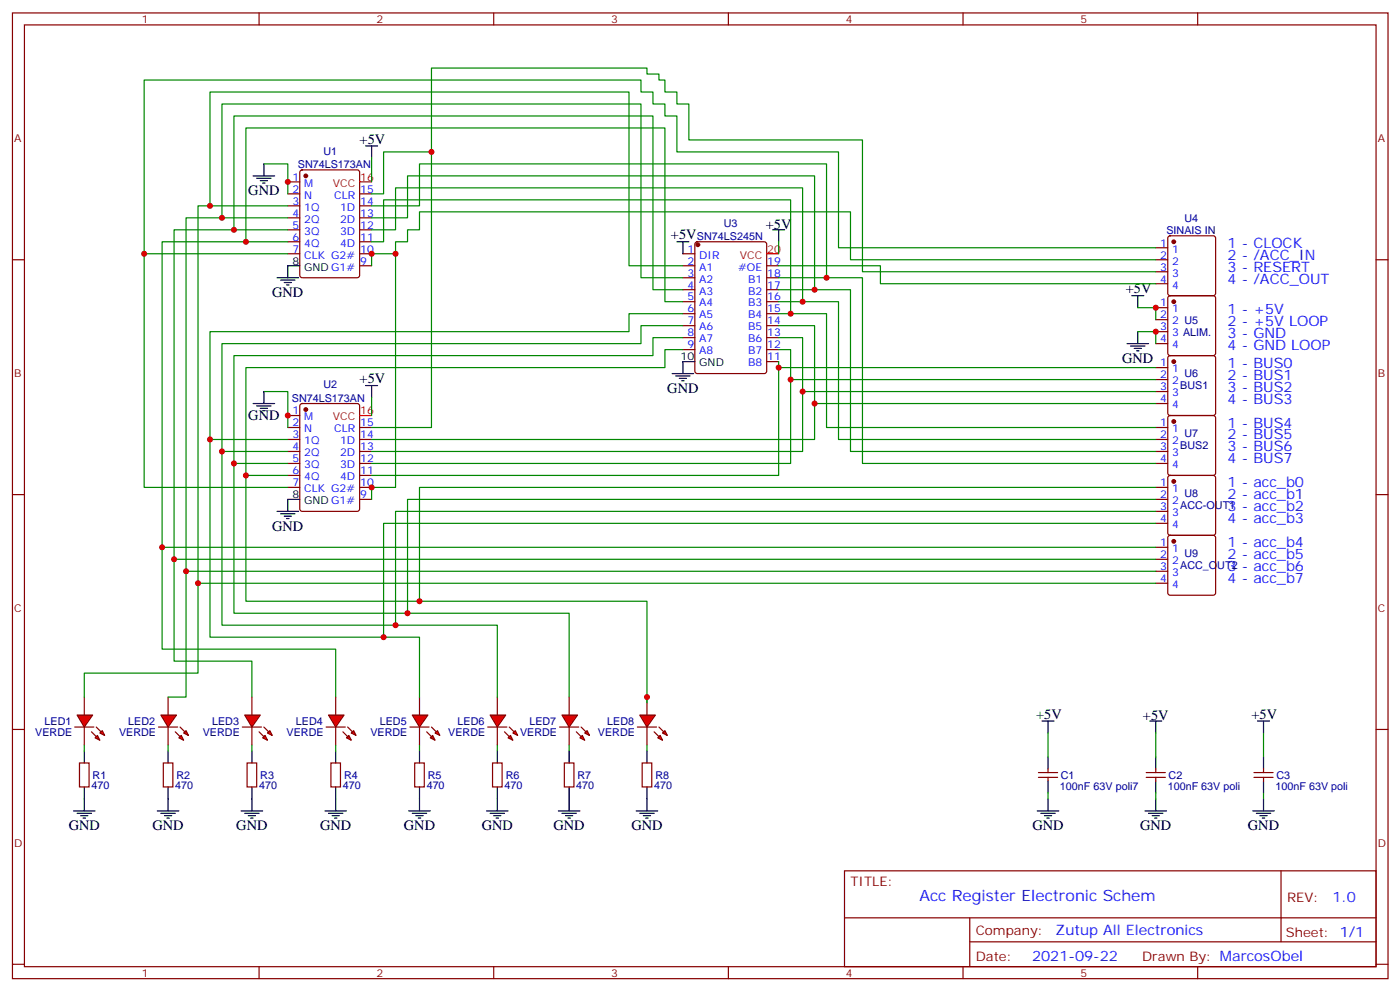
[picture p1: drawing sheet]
<svg xmlns="http://www.w3.org/2000/svg" width="413mm" height="292mm" viewBox="0 0 413 292" stroke-linecap="round" stroke-linejoin="round" font-family="sans-serif">
<g fill="none" stroke="#870000" stroke-width=".35">
<path d="M3.7 3.8h405.3v284.3h-405.3zM7.2 7.3h398.3v277.3h-398.3zM76.3 3.8v3.5M145.5 3.8v3.5M214.6 3.8v3.5M283.8 3.8v3.5M352.9 3.8v3.5M84.8 53.6h3.5M84.8 57.1h3.5M88.6 50.2l.4-.2h16.3l.6 .5 .1 30.6-.5 .6-16.5 .1-.6-.5-.1-30.6zM106 57.1h3.5M3.7 76.5h3.5"/>
<path d="M84.8 60.6h3.5M84.8 64.1h3.5M84.8 67.7h3.5M84.8 71.2h3.5M84.8 74.7h3.5M106 60.6h3.5M106 64.1h3.5M106 67.7h3.5M106 71.2h3.5M106 74.7h3.5M106 78.2h3.5M201.2 74.7h3.6"/>
<path d="M201.2 78.2h3.6M205 71.4l.5-.2h19.7l.7 .4v37.7l-.4 .6-20 .1-.7-.5v-37.6zM225.9 78.2h3.5M405.5 76.5h3.5M201.2 81.8h3.6M201.2 85.3h3.6M201.2 88.8h3.6M201.2 92.4h3.6M201.2 95.9h3.6M201.2 99.4h3.6M225.9 81.8h3.5M225.9 85.3h3.5"/>
<path d="M225.9 88.8h3.5M225.9 92.4h3.5M225.9 95.9h3.5M225.9 99.4h3.5M88.6 119l.4-.2h16.3l.6 .4 .1 30.7-.5 .6-16.5 .1-.6-.5-.1-30.6zM201.2 102.9h3.6M225.9 102.9h3.5M225.9 106.5h3.5M84.8 122.3h3.5M84.8 125.9h3.5M84.8 129.4h3.5M84.8 132.9h3.5"/>
<path d="M84.8 136.5h3.5M84.8 140h3.5M106 125.9h3.5M106 129.4h3.5M106 132.9h3.5M106 136.5h3.5M106 140h3.5M3.7 145.6h3.5M84.8 143.5h3.5M106 143.5h3.5M106 147h3.5M405.5 145.6h3.5"/>
<path d="M3.7 214.8h3.5M405.5 214.8h3.5M189.2 224.6h2.9v7.1h-2.9zM306 227.5h5.6M306 228.9h5.6M308.8 226.4v1.1M308.8 228.9v1M337.7 227.5h5.7M337.7 228.9h5.7M340.6 226.4v1.1M340.6 228.9v1M369.5 227.5h5.6"/>
<path d="M369.5 228.9h5.6M372.3 226.4v1.1M372.3 228.9v1M248.8 256.4h156.7v28.2h-156.7zM377.5 256.4v20.9M248.9 270.2h156.5M285.8 277.3h119.6M285.8 270.2v14.2M3.7 283.9h3.5M76.3 284.6v3.5M145.5 284.6v3.5M214.6 284.6v3.5"/>
<path d="M283.8 284.6v3.5M352.9 284.6v3.5M405.5 283.9h3.5"/>
</g>
<g fill="#870000" stroke="#870000" stroke-width=".35">
<circle cx="90.1" cy="51.8" r=".53"/>
<circle cx="90.1" cy="120.6" r=".53"/>
<circle cx="205.6" cy="72.1" r=".53"/>
</g>
<g fill="none" stroke="#000" stroke-width=".35">
<path d="M84.8 78.2h3.5M201.2 106.5h3.6M84.8 147h3.5M307.1 212.3h3.5M308.8 212.3v3.5M338.8 212.3h3.5M340.6 212.3v3.5M370.6 212.3h3.5M372.3 212.3v3.5M187.5 238.8h6.3M188.5 239.5h4.3M190.6 221.1v3.5"/>
<path d="M190.6 231.7v7.1M305.6 238.8h6.4M306.7 239.5h4.2M308.8 222.9v3.5M308.8 229.9v3.6M308.8 235.2v3.6M337.4 238.8h6.3M338.5 239.5h4.2M340.6 222.9v3.5M340.6 229.9v3.6M340.6 235.2v3.6M369.1 238.8h6.4"/>
<path d="M370.2 239.5h4.2M372.3 222.9v3.5M372.3 229.9v3.6M372.3 235.2v3.6M189.6 240.2h2.1M190.3 240.9h.7M307.8 240.2h2.1M308.5 240.9h.7M339.5 240.2h2.1M340.2 240.9h.7M371.3 240.2h2.1M372 240.9h.7"/>
</g>
<path d="M106 53.6h3.5M225.9 74.7h3.5M106 122.3h3.5" fill="none" stroke="#f00" stroke-width=".35"/>
<path d="M190.6 219.4v1.7M308.8 215.8v7.1M340.6 215.8v7.1M372.3 215.8v7.1M308.8 233.5v1.7M340.6 233.5v1.7M372.3 233.5v1.7" fill="none" stroke="#008700" stroke-width=".35"/>
<g fill="#f00" stroke="#870000" stroke-width=".35">
<path d="M188.5 210.5h4.6l-2.5 3.6z"/>
<path d="M187.8 214.1h5.7z"/>
</g>
<g fill="#870000" stroke="#870000" stroke-width=".35">
<path d="M194.2 214.1l1.4 1.4z"/>
<path d="M192.8 215.5l1.4 1.4z"/>
</g>
<g fill="#f00" stroke="#870000" stroke-width=".35">
<path d="M195.9 215.1l.7 1.4-1.4-.7z"/>
<path d="M193.8 217.2l.7-.7 .7 1.4z"/>
</g>
<path d="M190.6 205.2v5.3M190.6 214.1v5.3M166.3 224.6h2.8v7.1h-2.8z" fill="none" stroke="#870000" stroke-width=".35"/>
<path d="M164.5 238.8h6.4M165.6 239.5h4.2M167.7 221.1v3.5M167.7 231.7v7.1M166.7 240.2h2.1M167.4 240.9h.7" fill="none" stroke="#000" stroke-width=".35"/>
<path d="M167.7 219.4v1.7" fill="none" stroke="#008700" stroke-width=".35"/>
<g fill="#f00" stroke="#870000" stroke-width=".35">
<path d="M165.6 210.5h4.6l-2.5 3.6z"/>
<path d="M164.9 214.1h5.6z"/>
</g>
<g fill="#870000" stroke="#870000" stroke-width=".35">
<path d="M171.2 214.1l1.4 1.4z"/>
<path d="M169.8 215.5l1.4 1.4z"/>
</g>
<g fill="#f00" stroke="#870000" stroke-width=".35">
<path d="M172.3 215.8l.7-.7 .7 1.4z"/>
<path d="M170.9 217.2l.7-.7 .7 1.4z"/>
</g>
<path d="M167.7 205.2v5.3M167.7 214.1v5.3M145.1 224.6h2.9v7.1h-2.9z" fill="none" stroke="#870000" stroke-width=".35"/>
<path d="M143.4 238.8h6.3M144.4 239.5h4.3M146.5 221.1v3.5M146.5 231.7v7.1M145.5 240.2h2.1M146.2 240.9h.7" fill="none" stroke="#000" stroke-width=".35"/>
<path d="M146.5 219.4v1.7" fill="none" stroke="#008700" stroke-width=".35"/>
<g fill="#f00" stroke="#870000" stroke-width=".35">
<path d="M144.4 210.5h4.6l-2.5 3.6z"/>
<path d="M143.7 214.1h5.7z"/>
</g>
<g fill="#870000" stroke="#870000" stroke-width=".35">
<path d="M150.1 214.1l1.4 1.4z"/>
<path d="M148.7 215.5l1.4 1.4z"/>
</g>
<g fill="#f00" stroke="#870000" stroke-width=".35">
<path d="M151.8 215.1l.7 1.4-1.4-.7z"/>
<path d="M149.7 217.2l.7-.7 .7 1.4z"/>
</g>
<path d="M146.5 205.2v5.3M146.5 214.1v5.3M122.2 224.6h2.8v7.1h-2.8z" fill="none" stroke="#870000" stroke-width=".35"/>
<path d="M120.4 238.8h6.4M121.5 239.5h4.2M123.6 221.1v3.5M123.6 231.7v7.1M122.6 240.2h2.1M123.3 240.9h.7" fill="none" stroke="#000" stroke-width=".35"/>
<path d="M123.6 219.4v1.7" fill="none" stroke="#008700" stroke-width=".35"/>
<g fill="#f00" stroke="#870000" stroke-width=".35">
<path d="M121.5 210.5h4.6l-2.5 3.6z"/>
<path d="M120.8 214.1h5.6z"/>
</g>
<g fill="#870000" stroke="#870000" stroke-width=".35">
<path d="M127.1 214.1l1.5 1.4z"/>
<path d="M125.7 215.5l1.4 1.4z"/>
</g>
<g fill="#f00" stroke="#870000" stroke-width=".35">
<path d="M128.2 215.8l.7-.7 .7 1.4z"/>
<path d="M126.8 217.2l.7-.7 .7 1.4z"/>
</g>
<path d="M123.6 205.2v5.3M123.6 214.1v5.3" fill="none" stroke="#870000" stroke-width=".35"/>
<g fill="#f00" stroke="#870000" stroke-width=".35">
<path d="M22.7 210.5h4.6l-2.5 3.6z"/>
<path d="M22 214.1h5.7z"/>
</g>
<g fill="#870000" stroke="#870000" stroke-width=".35">
<path d="M28.4 214.1l1.4 1.4z"/>
<path d="M27 215.5l1.4 1.4z"/>
</g>
<g fill="#f00" stroke="#870000" stroke-width=".35">
<path d="M30.1 215.1l.7 1.4-1.4-.7z"/>
<path d="M28 217.2l.7-.7 .7 1.4z"/>
</g>
<path d="M24.8 205.2v5.3M24.8 214.1v5.3" fill="none" stroke="#870000" stroke-width=".35"/>
<g fill="#f00" stroke="#870000" stroke-width=".35">
<path d="M47.4 210.5h4.6l-2.5 3.6z"/>
<path d="M46.7 214.1h5.7z"/>
</g>
<g fill="#870000" stroke="#870000" stroke-width=".35">
<path d="M53.1 214.1l1.4 1.4z"/>
<path d="M51.6 215.5l1.5 1.4z"/>
</g>
<g fill="#f00" stroke="#870000" stroke-width=".35">
<path d="M54.1 215.8l.7-.7 .7 1.4z"/>
<path d="M52.7 217.2l.7-.7 .7 1.4z"/>
</g>
<path d="M49.5 205.2v5.3M49.5 214.1v5.3" fill="none" stroke="#870000" stroke-width=".35"/>
<g fill="#f00" stroke="#870000" stroke-width=".35">
<path d="M72.1 210.5h4.6l-2.5 3.6z"/>
<path d="M71.4 214.1h5.6z"/>
</g>
<g fill="#870000" stroke="#870000" stroke-width=".35">
<path d="M77.8 214.1l1.4 1.4z"/>
<path d="M76.3 215.5l1.5 1.4z"/>
</g>
<g fill="#f00" stroke="#870000" stroke-width=".35">
<path d="M79.5 215.1l.7 1.4-1.4-.7z"/>
<path d="M77.4 217.2l.7-.7 .7 1.4z"/>
</g>
<path d="M74.2 205.2v5.3M74.2 214.1v5.3" fill="none" stroke="#870000" stroke-width=".35"/>
<g fill="#f00" stroke="#870000" stroke-width=".35">
<path d="M96.8 210.5h4.6l-2.5 3.6z"/>
<path d="M96.1 214.1h5.6z"/>
</g>
<g fill="#870000" stroke="#870000" stroke-width=".35">
<path d="M102.4 214.1l1.5 1.4z"/>
<path d="M101 215.5l1.4 1.4z"/>
</g>
<g fill="#f00" stroke="#870000" stroke-width=".35">
<path d="M104.2 215.1l.7 1.4-1.4-.7z"/>
<path d="M102.1 217.2l.7-.7 .7 1.4z"/>
</g>
<g fill="none" stroke="#870000" stroke-width=".35">
<path d="M340.6 73h3.5M340.6 76.5h3.5M344.3 69.6l.5-.2h12.7l.5 .2 .2 .5v16.3l-.2 .5-.5 .2h-12.7l-.5-.3-.2-.4v-16.3zM340.6 90.6h3.5M340.6 94.1h3.5M340.6 97.6h3.5M340.6 80h3.5M340.6 83.5h3.5M344.3 87.3l.5-.2h12.7l.5 .2 .2 .5v16.2l-.2 .5-.5 .2h-12.7l-.5-.2-.2-.5v-16.2zM340.6 108.2h3.5M340.6 111.8h3.5M340.6 115.3h3.5"/>
<path d="M340.6 118.8h3.5M340.6 101.2h3.5M344.3 104.9l.5-.2h12.7l.5 .2 .2 .5v16.2l-.2 .5-.5 .2h-12.7l-.5-.2-.2-.5v-16.2zM340.6 125.9h3.5M340.6 129.4h3.5M340.6 132.9h3.5M340.6 136.5h3.5M344.3 122.5l.5-.2h12.7l.5 .2 .2 .5v16.3l-.2 .5-.5 .2h-12.7l-.5-.3-.2-.4v-16.3zM340.6 143.5h3.5M340.6 147h3.5M340.6 150.6h3.5M340.6 154.1h3.5"/>
<path d="M344.3 140.2l.5-.2h12.7l.5 .2 .2 .5v16.2l-.2 .5-.5 .2h-12.7l-.5-.2-.2-.5v-16.2zM344.3 157.8l.5-.2h12.7l.5 .2 .2 .5v16.3l-.2 .5-.5 .2h-12.7l-.5-.3-.2-.4v-16.3zM340.6 161.1h3.5M340.6 164.7h3.5M340.6 168.2h3.5M340.6 171.7h3.5M98.9 205.2v5.3M98.9 214.1v5.3M23.4 224.6h2.8v7.1h-2.8zM48.1 224.6h2.8v7.1h-2.8zM72.8 224.6h2.8v7.1h-2.8zM97.5 224.6h2.8v7.1h-2.8z"/>
</g>
<g fill="none" stroke="#000" stroke-width=".35">
<path d="M74.6 51.8h6.3M75.6 52.5h4.3M76.7 53.2h2.1M77.4 53.9h.7M77.8 48.3v3.5M107.7 43h3.6M109.5 43v3.5M84.8 78.2v3.6M199.5 71.2h3.5M201.2 71.2v3.5M227.7 67.7h3.5M229.4 67.7v3.5"/>
<path d="M81.6 81.8h6.4M82.7 82.5h4.2M83.7 83.2h2.2M84.5 83.9h.7M333.5 87.1h3.5M335.3 87.1v3.5M335.3 97.6v3.6M74.6 118.8h6.3M75.6 119.5h4.3M77.8 115.3v3.5M107.7 113.5h3.6M109.5 113.5v3.6"/>
<path d="M198 110h6.4M199.1 110.7h4.2M200.2 111.4h2.1M200.9 112.1h.7M201.2 106.5v3.5M332.1 101.2h6.4M333.2 101.9h4.2M334.2 102.6h2.1M334.9 103.3h.7M76.7 120.2h2.1M77.4 120.9h.7M81.6 150.6h6.4"/>
<path d="M82.7 151.3h4.2M83.7 152h2.2M84.5 152.7h.7M84.8 147v3.6M21.7 238.8h6.3M22.7 239.5h4.3M24.8 221.1v3.5M24.8 231.7v7.1M46.4 238.8h6.3M47.4 239.5h4.2M49.5 221.1v3.5M49.5 231.7v7.1"/>
<path d="M71 238.8h6.4M72.1 239.5h4.2M74.2 221.1v3.5M74.2 231.7v7.1M95.7 238.8h6.4M96.8 239.5h4.2M98.9 221.1v3.5M98.9 231.7v7.1M23.8 240.2h2.1M24.5 240.9h.7M48.5 240.2h2.1M49.2 240.9h.7"/>
<path d="M73.2 240.2h2.1M73.9 240.9h.7M97.9 240.2h2.1M98.6 240.9h.7"/>
</g>
<g fill="none" stroke="#008700" stroke-width=".35">
<path d="M77.8 48.3h7v8.8M109.5 57.1h3.5v-12.4h14.1v81.2h-17.6M109.5 46.5v7.1M127.1 44.7v-24.7h63.5v1.8h3.6v1.8h1.7v3.5h3.6v3.5h3.5v10.6h51.1v38.8h86.5M42.5 74.7v68.8h42.3M61.9 60.6h-3.6v137.6h-33.5v7M65.4 64.1h-10.6v141.1h-5.3M68.9 67.7h-17.6v127h22.9v10.5M72.5 71.2h-24.7v119.9h51.1v14.1M84.8 71.2h-12.3v-33.5h123.4v51.1h5.3M84.8 67.7h-15.9v-33.6h123.5v51.2h8.8M84.8 64.1h-19.4v-33.5h123.5v51.2h12.3"/>
<path d="M84.8 60.6h-22.9v-33.5h123.4v51.1h15.9M109.5 71.2h3.5v-12.4h120v33.6h-3.6M109.5 67.7h7.1v-12.4h119.9v33.5h-7.1M109.5 64.1h10.6v-12.3h119.9v33.5h-10.6M109.5 60.6h14.1v-12.3h120v33.5h-14.2M109.5 78.2v-3.5h7.1v68.8h-7.1v3.5M116.6 74.7v-3.5h3.5v-3.5h3.5v-5.3h127v14.1h90M229.4 78.2h30v5.3h81.2M229.4 71.2v3.5M340.6 73h-93.5v-28.3h-47.6v-10.6h-3.6v-3.5h-3.5v-3.5h-3.5v-3.5h-146.4v51.1h42.3M201.2 99.4h-8.8v5.3h-123.5v31.8h15.9M201.2 95.9h-12.3v5.3h-123.5v31.7h19.4"/>
<path d="M201.2 92.4h-15.9v5.2h-123.4v31.8h22.9M229.4 99.4h7.1v33.5h-127M229.4 95.9h10.6v33.5h-130.5M233 92.4h10.6v33.5h97M236.5 88.8h10.6v40.6h93.5M240 85.3h10.6v47.6h90M243.6 81.8h10.5v54.7h86.5M335.3 90.6h5.3v3.5M335.3 97.6h5.3v3.6M77.8 115.3h7v10.6M109.5 117.1v5.2M201.2 102.9h-5.3v5.3h-123.4v31.8h12.3"/>
<path d="M229.4 106.5v33.5h-119.9M229.4 102.9h3.6v33.6h-123.5M229.4 108.2h111.2M233 111.8h107.6M236.5 115.3h104.1M240 118.8h100.6M61.9 129.4v58.2h61.7v17.6M65.4 132.9v51.2h81.1v21.1M68.9 136.5v44.1h98.8v24.6M72.5 140v37h118.1v30M340.6 143.5h-217v33.5M340.6 147h-220.5v33.6"/>
<path d="M340.6 150.6h-224v33.5M340.6 154.1h-227.6v33.5M47.8 161.1h292.8M51.3 164.7h289.3M54.8 168.2h285.8M58.3 171.7h282.3M24.8 219.4v1.7M49.5 219.4v1.7M74.2 219.4v1.7M98.9 219.4v1.7"/>
</g>
<g fill="#870000" stroke="#870000" stroke-width=".35">
<circle cx="345.9" cy="124.1" r=".53"/>
<circle cx="345.9" cy="106.5" r=".53"/>
<circle cx="345.9" cy="88.8" r=".53"/>
<circle cx="345.9" cy="71.2" r=".53"/>
<circle cx="345.9" cy="141.7" r=".53"/>
<circle cx="345.9" cy="159.4" r=".53"/>
</g>
<g fill="#c00">
<circle cx="340.6" cy="90.6" r=".88"/>
<circle cx="84.8" cy="53.6" r=".88"/>
<circle cx="84.8" cy="122.3" r=".88"/>
<circle cx="229.4" cy="108.2" r=".88"/>
<circle cx="233" cy="111.8" r=".88"/>
<circle cx="236.5" cy="115.3" r=".88"/>
<circle cx="240" cy="118.8" r=".88"/>
<circle cx="233" cy="92.4" r=".88"/>
<circle cx="236.5" cy="88.8" r=".88"/>
<circle cx="240" cy="85.3" r=".88"/>
<circle cx="243.6" cy="81.8" r=".88"/>
<circle cx="340.6" cy="97.6" r=".88"/>
<circle cx="61.9" cy="60.6" r=".88"/>
<circle cx="65.4" cy="64.1" r=".88"/>
<circle cx="68.9" cy="67.7" r=".88"/>
<circle cx="72.5" cy="71.2" r=".88"/>
<circle cx="61.9" cy="129.4" r=".88"/>
<circle cx="65.4" cy="132.9" r=".88"/>
<circle cx="68.9" cy="136.5" r=".88"/>
<circle cx="72.5" cy="140" r=".88"/>
<circle cx="190.6" cy="205.2" r=".88"/>
<circle cx="42.5" cy="74.7" r=".88"/>
<circle cx="109.5" cy="143.5" r=".88"/>
<circle cx="109.5" cy="74.7" r=".88"/>
<circle cx="116.6" cy="74.7" r=".88"/>
<circle cx="127.1" cy="44.7" r=".88"/>
<circle cx="123.6" cy="177" r=".88"/>
<circle cx="120.1" cy="180.6" r=".88"/>
<circle cx="116.6" cy="184.1" r=".88"/>
<circle cx="113" cy="187.6" r=".88"/>
<circle cx="47.8" cy="161.1" r=".88"/>
<circle cx="51.3" cy="164.7" r=".88"/>
<circle cx="54.8" cy="168.2" r=".88"/>
<circle cx="58.3" cy="171.7" r=".88"/>
</g>
<text font-size="4.6" fill="#00f" x="270.9" y="265.4">Acc Register Electronic Schem</text>
<g font-size="4.2">
<text x="106" y="42.3">+5V</text>
<text x="73.2" y="57.4">GND</text>
<text x="197.7" y="70.5">+5V</text>
<text x="225.7" y="67.3">+5V</text>
<text x="80.2" y="87.4">GND</text>
<text x="331.8" y="86.4">+5V</text>
<text x="330.7" y="106.8">GND</text>
<text x="106" y="112.8">+5V</text>
<text x="196.6" y="115.6">GND</text>
<text x="73.2" y="123.8">GND</text>
<text x="80.2" y="156.2">GND</text>
<text x="305.3" y="211.6">+5V</text>
<text x="336.8" y="211.9">+5V</text>
<text x="368.8" y="211.6">+5V</text>
<text x="20.2" y="244.4">GND</text>
<text x="44.9" y="244.4">GND</text>
<text x="69.6" y="244.4">GND</text>
<text x="94.3" y="244.4">GND</text>
<text x="119" y="244.4">GND</text>
<text x="142" y="244.4">GND</text>
<text x="163.1" y="244.4">GND</text>
<text x="186.1" y="244.4">GND</text>
<text x="304.2" y="244.4">GND</text>
<text x="336" y="244.4">GND</text>
<text x="367.7" y="244.4">GND</text>
</g>
<g font-size="4.2" fill="#00f">
<text x="361.7" y="73">1 - CLOCK</text>
<text x="361.7" y="76.5">2 - /ACC_IN</text>
<text x="361.7" y="80">3 - RESERT</text>
<text x="361.7" y="83.5">4 - /ACC_OUT</text>
<text x="361.7" y="95.9">2 - +5V LOOP</text>
<text x="361.7" y="92.4">1 - +5V</text>
<text x="361.7" y="99.4">3 - GND</text>
<text x="361.7" y="102.9">4 - GND LOOP</text>
<text x="361.7" y="108.2">1 - BUS0</text>
<text x="361.7" y="111.8">2 - BUS1</text>
<text x="361.7" y="118.8">4 - BUS3</text>
<text x="361.7" y="115.3">3 - BUS2</text>
<text x="361.7" y="125.9">1 - BUS4</text>
<text x="361.7" y="129.4">2 - BUS5</text>
<text x="361.7" y="132.9">3 - BUS6</text>
<text x="361.7" y="136.5">4 - BUS7</text>
<text x="361.7" y="143.5">1 - acc_b0</text>
<text x="361.7" y="147">2 - acc_b1</text>
<text x="361.7" y="150.6">3 - acc_b2</text>
<text x="361.7" y="154.1">4 - acc_b3</text>
<text x="361.7" y="161.1">1 - acc_b4</text>
<text x="361.7" y="164.7">2 - acc_b5</text>
<text x="361.7" y="171.7">4 - acc_b7</text>
<text x="361.7" y="168.2">3 - acc_b6</text>
<text x="392.6" y="265.7">1.0</text>
<text x="311" y="275.2">Zutup All Electronics</text>
<text x="304.1" y="283">2021-09-22</text>
</g>
<g font-size="3.9" fill="#800">
<text x="250.6" y="261">TITLE:</text>
<text x="379.2" y="265.7">REV:</text>
<text x="287.5" y="275.2">Company:</text>
<text x="378.9" y="275.8">Sheet: 1/1</text>
<text x="287.5" y="282.9">Date:</text>
<text x="336.6" y="282.9">Draw</text>
<text x="346.7" y="282.9">n By: MarcosObel</text>
</g>
<g font-size="3.2" fill="#800">
<text x="41.8" y="6.8">1</text>
<text x="110.9" y="6.8">2</text>
<text x="180.1" y="6.8">3</text>
<text x="249.2" y="6.8">4</text>
<text x="318.3" y="6.8">5</text>
<text x="4.2" y="41.9">A</text>
<text x="406" y="41.9">A</text>
<text x="4.2" y="111.1">B</text>
<text x="406" y="111.1">B</text>
<text x="4.2" y="180.2">C</text>
<text x="406" y="180.2">C</text>
<text x="4.2" y="249.3">D</text>
<text x="406" y="249.3">D</text>
<text x="41.8" y="287.6">1</text>
<text x="110.9" y="287.6">2</text>
<text x="180.1" y="287.6">3</text>
<text x="249.2" y="287.6">4</text>
<text x="318.3" y="287.6">5</text>
</g>
<g font-size="3.2" fill="#000080">
<text x="95.3" y="45.6">U1</text>
<text x="87.8" y="49.4">SN74LS173AN</text>
<text x="349" y="65.3">U4</text>
<text x="205.4" y="70.6">SN74LS245N</text>
<text x="213.3" y="66.7">U3</text>
<text x="343.7" y="68.8">SINAIS IN</text>
<text x="349" y="111.1">U6</text>
<text x="86" y="118.2">SN74LS173AN</text>
<text x="95.3" y="114.3">U2</text>
<text x="347.8" y="114.7">BUS1</text>
<text x="349" y="128.8">U7</text>
<text x="347.8" y="132.3">BUS2</text>
<text x="347.8" y="149.9">ACC-OUT1</text>
<text x="349" y="146.4">U8</text>
<text x="347.8" y="167.6">ACC_OUT2</text>
<text x="349" y="164.1">U9</text>
<text x="13.1" y="213.4">LED1</text>
<text x="37.8" y="213.4">LED2</text>
<text x="62.5" y="213.4">LED3</text>
<text x="87.2" y="213.4">LED4</text>
<text x="111.9" y="213.4">LED5</text>
<text x="134.8" y="213.4">LED6</text>
<text x="156" y="213.4">LED7</text>
<text x="178.9" y="213.4">LED8</text>
<text x="10.4" y="216.7">VERDE</text>
<text x="35.1" y="216.7">VERDE</text>
<text x="59.8" y="216.7">VERDE</text>
<text x="84.5" y="216.7">VERDE</text>
<text x="109.1" y="216.7">VERDE</text>
<text x="132.1" y="216.7">VERDE</text>
<text x="153.2" y="216.7">VERDE</text>
<text x="176.2" y="216.7">VERDE</text>
<text x="27" y="232.4">470</text>
<text x="27.3" y="229.2">R1</text>
<text x="51.6" y="232.4">470</text>
<text x="52" y="229.2">R2</text>
<text x="76.3" y="232.4">470</text>
<text x="76.7" y="229.2">R3</text>
<text x="101" y="232.4">470</text>
<text x="101.4" y="229.2">R4</text>
<text x="125.7" y="232.4">470</text>
<text x="126.1" y="229.2">R5</text>
<text x="148.7" y="232.4">470</text>
<text x="149" y="229.2">R6</text>
<text x="169.8" y="232.4">470</text>
<text x="170.2" y="229.2">R7</text>
<text x="192.8" y="232.4">470</text>
<text x="193.1" y="229.2">R8</text>
<text x="312.3" y="232.5">100nF 63V poli7</text>
<text x="312.6" y="229.3">C1</text>
<text x="344.1" y="232.5">100nF 63V poli</text>
<text x="344.3" y="229.3">C2</text>
<text x="375.8" y="232.5">100nF 63V poli</text>
<text x="376.1" y="229.3">C3</text>
</g>
<g font-size="3.2" fill="#00f">
<text x="86.1" y="53.2">1</text>
<text x="86.1" y="56.7">2</text>
<text x="89.6" y="55">M</text>
<text x="89.6" y="58.5">N</text>
<text x="98.5" y="58.5">CLR</text>
<text x="106.2" y="56.7">15</text>
<text x="86.1" y="60.3">3</text>
<text x="86.1" y="63.8">4</text>
<text x="89.6" y="62">1Q</text>
<text x="89.6" y="65.5">2Q</text>
<text x="100.2" y="65.5">2D</text>
<text x="100.2" y="62">1D</text>
<text x="106.2" y="63.8">13</text>
<text x="106.2" y="60.3">14</text>
<text x="86.1" y="67.3">5</text>
<text x="86.1" y="70.8">6</text>
<text x="89.6" y="69.1">3Q</text>
<text x="100.2" y="69.1">3D</text>
<text x="106.2" y="70.8">11</text>
<text x="106.2" y="67.3">12</text>
<text x="86.1" y="74.4">7</text>
<text x="89.6" y="72.6">4Q</text>
<text x="89.6" y="76.1">CLK G2#</text>
<text x="100.2" y="72.6">4D</text>
<text x="106.2" y="77.9">9</text>
<text x="106.2" y="74.4">10</text>
<text x="202.6" y="74.4">1</text>
<text x="202.6" y="77.9">2</text>
<text x="206.1" y="76.1">DIR</text>
<text x="226.1" y="77.9">19</text>
<text x="341.9" y="72.6">1</text>
<text x="341.9" y="76.1">2</text>
<text x="345.4" y="74.4">1</text>
<text x="345.4" y="77.9">2</text>
<text x="202.6" y="81.4">3</text>
<text x="206.1" y="79.7">A1</text>
<text x="206.1" y="83.2">A2</text>
<text x="217.5" y="79.7">#OE</text>
<text x="220.4" y="83.2">B1</text>
<text x="226.1" y="81.4">18</text>
<text x="341.9" y="79.7">3</text>
<text x="341.9" y="83.2">4</text>
<text x="345.4" y="81.4">3</text>
<text x="202.6" y="84.9">4</text>
<text x="202.6" y="88.5">5</text>
<text x="206.1" y="86.7">A3</text>
<text x="220.4" y="86.7">B2</text>
<text x="226.1" y="88.5">16</text>
<text x="226.1" y="84.9">17</text>
<text x="345.4" y="84.9">4</text>
<text x="202.6" y="92">6</text>
<text x="202.6" y="95.5">7</text>
<text x="206.1" y="90.2">A4</text>
<text x="206.1" y="93.8">A5</text>
<text x="220.4" y="93.8">B4</text>
<text x="220.4" y="90.2">B3</text>
<text x="226.1" y="95.5">14</text>
<text x="226.1" y="92">15</text>
<text x="341.9" y="90.2">1</text>
<text x="341.9" y="93.8">2</text>
<text x="345.4" y="92">1</text>
<text x="345.4" y="95.5">2 U5</text>
<text x="202.6" y="99.1">8</text>
<text x="206.1" y="97.3">A6</text>
<text x="206.1" y="100.8">A7</text>
<text x="220.4" y="100.8">B6</text>
<text x="220.4" y="97.3">B5</text>
<text x="226.1" y="99.1">13</text>
<text x="341.9" y="97.3">3</text>
<text x="341.9" y="100.8">4</text>
<text x="345.4" y="99.1">3 ALIM.</text>
<text x="202.6" y="102.6">9</text>
<text x="206.1" y="104.4">A8</text>
<text x="220.4" y="107.9">B8</text>
<text x="220.4" y="104.4">B7</text>
<text x="226.1" y="106.1">11</text>
<text x="226.1" y="102.6">12</text>
<text x="341.9" y="107.9">1</text>
<text x="345.4" y="102.6">4</text>
<text x="341.9" y="111.4">2</text>
<text x="345.4" y="109.6">1</text>
<text x="345.4" y="113.2">2</text>
<text x="341.9" y="114.9">3</text>
<text x="341.9" y="118.5">4</text>
<text x="345.4" y="116.7">3</text>
<text x="86.1" y="122">1</text>
<text x="86.1" y="125.5">2</text>
<text x="89.6" y="123.8">M</text>
<text x="106.2" y="125.5">15</text>
<text x="341.9" y="125.5">1</text>
<text x="345.4" y="120.2">4</text>
<text x="86.1" y="129">3</text>
<text x="89.6" y="127.3">N</text>
<text x="89.6" y="130.8">1Q</text>
<text x="98.5" y="127.3">CLR</text>
<text x="100.2" y="130.8">1D</text>
<text x="106.2" y="129">14</text>
<text x="341.9" y="129">2</text>
<text x="345.4" y="127.3">1</text>
<text x="345.4" y="130.8">2</text>
<text x="86.1" y="132.6">4</text>
<text x="86.1" y="136.1">5</text>
<text x="89.6" y="134.3">2Q</text>
<text x="89.6" y="137.9">3Q</text>
<text x="100.2" y="137.9">3D</text>
<text x="100.2" y="134.3">2D</text>
<text x="106.2" y="136.1">12</text>
<text x="106.2" y="132.6">13</text>
<text x="341.9" y="132.6">3</text>
<text x="341.9" y="136.1">4</text>
<text x="345.4" y="134.3">3</text>
<text x="345.4" y="137.9">4</text>
<text x="86.1" y="139.6">6</text>
<text x="86.1" y="143.2">7</text>
<text x="89.6" y="141.4">4Q</text>
<text x="100.2" y="141.4">4D</text>
<text x="106.2" y="143.2">10</text>
<text x="106.2" y="139.6">11</text>
<text x="341.9" y="143.2">1</text>
<text x="89.6" y="144.9">CLK G2#</text>
<text x="106.2" y="146.7">9</text>
<text x="341.9" y="146.7">2</text>
<text x="345.4" y="144.9">1</text>
<text x="345.4" y="148.4">2</text>
<text x="341.9" y="150.2">3</text>
<text x="341.9" y="153.7">4</text>
<text x="345.4" y="152">3</text>
<text x="345.4" y="155.5">4</text>
<text x="341.9" y="160.8">1</text>
<text x="341.9" y="164.3">2</text>
<text x="341.9" y="167.9">3</text>
<text x="345.4" y="162.6">1</text>
<text x="345.4" y="166.1">2</text>
<text x="341.9" y="171.4">4</text>
<text x="345.4" y="169.6">3</text>
<text x="345.4" y="173.1">4</text>
</g>
<g font-size="3.2" fill="#f00">
<text x="106.2" y="53.2">16</text>
<text x="98.1" y="55">VCC</text>
<text x="218" y="76.1">VCC</text>
<text x="226.1" y="74.4">20</text>
<text x="98.1" y="123.8">VCC</text>
<text x="106.2" y="122">16</text>
</g>
<g font-size="3.2">
<text x="86.1" y="77.9">8</text>
<text x="89.6" y="79.7">GNDG1#</text>
<text x="200.5" y="106.1">10</text>
<text x="206.1" y="107.9">GND</text>
<text x="86.1" y="146.7">8</text>
<text x="89.6" y="148.4">GNDG1#</text>
</g>
</svg>
